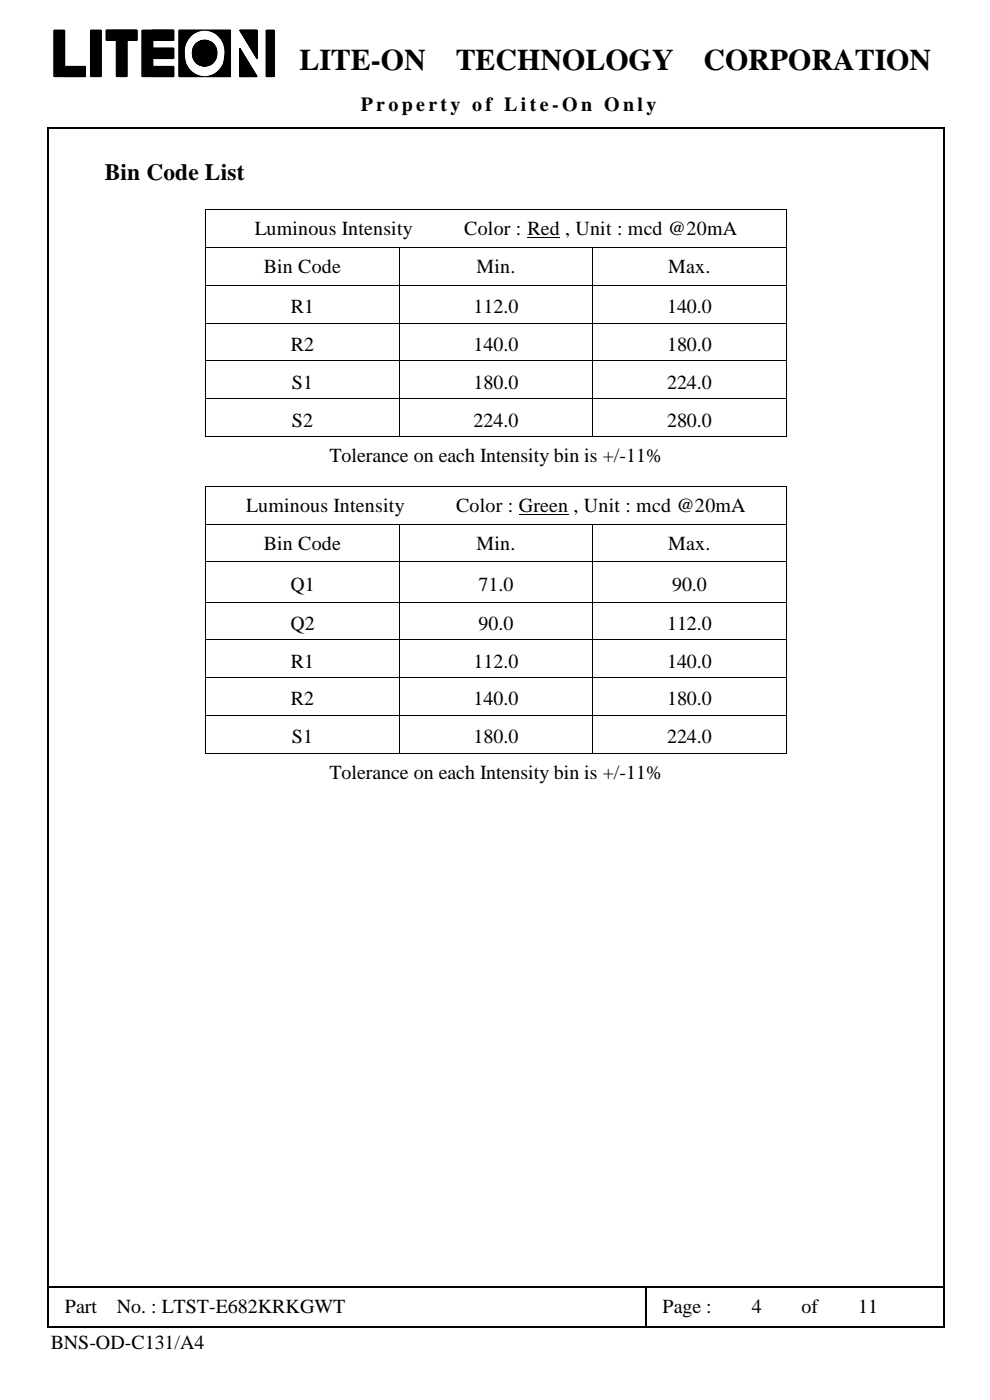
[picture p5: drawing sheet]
<svg xmlns="http://www.w3.org/2000/svg" width="210mm" height="297mm" viewBox="0 0 210 297" stroke-linecap="round" stroke-linejoin="round" font-family="sans-serif">
<path d="M10.9 6h48v11.2h-48z" fill-rule="evenodd" fill="#fff" stroke="#fff" stroke-width=".21"/>
<g fill="none" stroke="#000" stroke-width=".21">
<path d="M11.6 6.4v9.9M11.7 6.4v9.9M11.8 6.4v9.9M11.9 6.4v9.9M12 6.4v9.9M12.1 6.4v9.9M12.2 6.4v9.9M12.3 6.4v9.9M12.4 6.4v9.9M12.5 6.4v9.9M12.6 6.4v9.9M12.7 6.4v9.9"/>
<path d="M12.8 6.4v9.9M12.9 6.4v9.9M13 6.4v9.9M13.1 6.4v9.9M13.2 6.4v9.9M13.3 6.4v9.9M13.4 6.4v9.9M13.5 6.4v9.9M13.6 6.4v9.9M13.6 14.1h4.5v2.2h-6.6v-9.9h2.2v9.9M13.6 14.1h4.5M13.6 14.2h4.5"/>
<path d="M13.6 14.3h4.5M13.6 14.4h4.5M13.6 14.5h4.5M13.6 14.6h4.5M13.6 14.7h4.5M13.6 14.8h4.5M13.6 14.9h4.5M13.6 15h4.5M13.6 15.1h4.5M13.6 15.2h4.5M13.6 15.3h4.5M13.6 15.4h4.5"/>
<path d="M13.6 15.5h4.5M13.6 15.6h4.5M13.6 15.7h4.5M13.6 15.8h4.5M13.6 15.9h4.5M13.6 16h4.5M13.6 16.1h4.5M13.6 16.2h4.5M19.2 6.4h2.2v9.9h-2.2zM19.3 6.4v9.9M19.4 6.4v9.9M19.5 6.4v9.9"/>
<path d="M19.6 6.4v9.9M19.7 6.4v9.9M19.8 6.4v9.9M19.9 6.4v9.9M20 6.4v9.9M20.1 6.4v9.9M20.2 6.4v9.9M20.3 6.4v9.9M20.4 6.4v9.9M20.5 6.4v9.9M20.6 6.4v9.9M20.7 6.4v9.9"/>
<path d="M20.8 6.4v9.9M20.9 6.4v9.9M21 6.4v9.9M21.1 6.4v9.9M21.2 6.4v9.9M21.3 6.4v9.9M21.4 6.4v9.9M22.5 6.4h6.6v2.2h-6.6zM22.5 6.4h6.6M22.5 6.5h6.6M22.5 6.6h6.6M22.5 6.7h6.6"/>
<path d="M22.5 6.8h6.6M22.5 6.9h6.6M22.5 7h6.6M22.5 7.1h6.6M22.5 7.2h6.6M22.5 7.3h6.6M22.5 7.4h6.6M22.5 7.5h6.6M22.5 7.6h6.6M22.5 7.7h6.6M22.5 7.8h6.6M22.5 7.9h6.6"/>
<path d="M22.5 8h6.6M22.5 8.1h6.6M22.5 8.2h6.6M22.5 8.3h6.6M22.5 8.4h6.6M22.5 8.5h6.6M24.7 8.4v7.9h2.2v-7.9M24.8 8.4v7.9M24.9 8.4v7.9M25 8.4v7.9M25.1 8.4v7.9M25.2 8.4v7.9"/>
<path d="M25.3 8.4v7.9M25.4 8.4v7.9M25.5 8.4v7.9M25.6 8.4v7.9M25.7 8.4v7.9M25.8 8.4v7.9M25.9 8.4v7.9M26 8.4v7.9M26.1 8.4v7.9M26.2 8.4v7.9M26.3 8.4v7.9M26.4 8.4v7.9"/>
<path d="M26.5 8.4v7.9M26.6 8.4v7.9M26.7 8.4v7.9M26.8 8.4v7.9M30.2 6.4v9.9M30.3 6.4v9.9M30.4 6.4v9.9M30.5 6.4v9.9M30.6 6.4v9.9M30.7 6.4v9.9M30.8 6.4v9.9M30.9 6.4v9.9"/>
<path d="M31 6.4v9.9M31.1 6.4v9.9M31.2 6.4v9.9M31.3 6.4v9.9M31.4 6.4v9.9M31.5 6.4v9.9M31.6 6.4v9.9M31.7 6.4v9.9M31.8 6.4v9.9M31.9 6.4v9.9M32 6.4v9.9M32.1 6.4v9.9"/>
<path d="M32.2 6.4v9.9M32.2 8.6h4.7v-2.2h-6.7v9.9h6.7v-2.2h-4.7M32.2 14.1h4.7M32.2 14.2h4.7M32.2 14.3h4.7M32.2 14.4h4.7M32.2 14.5h4.7M32.2 14.6h4.7M32.2 14.7h4.7M32.2 14.8h4.7M32.2 14.9h4.7M32.2 15h4.7"/>
<path d="M32.2 15.1h4.7M32.2 15.2h4.7M32.2 15.3h4.7M32.2 15.4h4.7M32.2 15.5h4.7M32.2 15.6h4.7M32.2 15.7h4.7M32.2 15.8h4.7M32.2 15.9h4.7M32.2 16h4.7M32.2 16.1h4.7M32.2 16.2h4.7"/>
<path d="M32.2 6.4h4.7M32.2 6.5h4.7M32.2 6.6h4.7M32.2 6.7h4.7M32.2 6.8h4.7M32.2 6.9h4.7M32.2 7h4.7M32.2 7.1h4.7M32.2 7.2h4.7M32.2 7.3h4.7M32.2 7.4h4.7M32.2 7.5h4.7"/>
<path d="M32.2 7.6h4.7M32.2 7.7h4.7M32.2 7.8h4.7M32.2 7.9h4.7M32.2 8h4.7M32.2 8.1h4.7M32.2 8.2h4.7M32.2 8.3h4.7M32.2 8.4h4.7M32.2 8.5h4.7M32.2 10.2h4.7v2.2h-4.7M32.2 10.3h4.7"/>
<path d="M32.2 10.4h4.7M32.2 10.5h4.7M32.2 10.6h4.7M32.2 10.7h4.7M32.2 10.8h4.7M32.2 10.9h4.7M32.2 11h4.7M32.2 11.1h4.7M32.2 11.2h4.7M32.2 11.3h4.7M32.2 11.4h4.7M32.2 11.5h4.7"/>
<path d="M32.2 11.6h4.7M32.2 11.7h4.7M32.2 11.8h4.7M32.2 11.9h4.7M32.2 12h4.7M32.2 12.1h4.7M32.2 12.2h4.7M32.2 12.3h4.7M32.2 12.4h4.7M32.3 6.4v9.9M32.4 6.4v9.9M38 6.4h10.9v9.9h-10.9z"/>
<path d="M38 14.1h1.7M38 14.2h1.8M38 14.3h1.9l-1.9 .1M38 14.4h1.9M38 14.5h2M38 14.6h2M38 14.6l2.1 .1M38 14.7h2.1M38 14.7h2.2M38 14.8h2.2M38 14.8l2.3 .1M38 14.9h2.3"/>
<path d="M38 15h2.4M38 15l2.5 .1M38 15.1h2.5M38 15.1l2.6 .1M38 15.2h2.7M38 15.3h2.7M38 15.3h2.8M38 15.4h2.9M38 15.5h3M38 15.5l3.1 .1M38 15.6h3.2M38 15.6l3.3 .1"/>
<path d="M38 15.7h3.4M38 15.8h3.4M38 15.8h3.5M38 15.8l3.6 .1M38 15.9h3.7M38 15.9l3.8 .1M38 16h4M38 16.1h4.1M38 16.1h4.3M38 16.2h4.6M38 16.2h4.8M38 6.5h4.6"/>
<path d="M38 6.6h4.2M38 6.6h4.1M38 6.8h3.7M38 6.9h3.3M38 7.1h3.1M38 7.3h2.8M38 7.4h2.7M38 7.5h2.6M38 7.6h2.4M38 7.8h2.3M38 7.9h2.1M38 8.1h2"/>
<path d="M38 8.2h2M38 8.2h1.9M38 8.3h1.9M38 8.4h1.8M38 8.5h1.8M38 8.6h1.7M38 10.2h1.1h-1.1M38 10.3h1.1M38 10.4h1.1M38 10.5h1.1h-1.1M38 10.5h1.1M38 10.6h1.1"/>
<path d="M38 10.7h1.1h-1.1M38 10.8l1.1 .1-1.1-.1M38 10.9h1.1M38 11h1.1M38 11.1l1.1 .1h-1.1M38 11.2h1.1M38 11.3h1.1M38 11.4h1.1M38 11.5h1.1h-1.1M38 11.6h1.1M38 11.6h1.1l-1.1 .1M38 11.8h1.1"/>
<path d="M38 11.9h1.1M38 12l1.1 .1-1.1-.1M38 12.1h1.1M38 12.1l1.1 .1h-1.1M38 12.2h1.1M38 12.3h1.1M38 12.4h1.2M38 12.5h1.2M38 12.5l1.2 .1-1.2-.1M38 12.6l1.2 .1M38 12.7h1.2h-1.2M38 12.8h1.2"/>
<path d="M38 12.8h1.3M38 12.9h1.3M38 13h1.3M38 13h1.3h-1.3M38 13.1h1.3M38 13.2h1.3M38 13.6h1.5M38 13.4h1.4M38 13.8l1.6 .1M38 13.9h1.6M38 14h1.6M38 14h1.7"/>
<path d="M38 13.7l1.5 .1M38 13.7h1.5M38 13.5h1.4M38 10.1h1.1M38 10h1.2M38 9.9h1.2M38 9.8h1.2M38 9.7h1.2l-1.2 .1M38 9.6h1.3M38 9.5h1.3h-1.3M38 9.4h1.3M38 8.7h1.7"/>
<path d="M38 8.7h1.6M38 8.8h1.6M38 9.1h1.4M38 13.3h1.4M38 13.6h1.4M38 9.3h1.4M38 9.2h1.4M38 9h1.5M39.1 11v.8M39.1 11l-1.1 .1M39.1 11.3v.1M39.1 10.4v.6"/>
<path d="M39.1 11.8l.1 .9M39.1 11.8l-1.1 .1M39.1 10.4h.1M39.1 10.3l-1.1 .1M39.1 10.1h.1M39.1 12.3h.1M39.2 10h-1.2M39.2 12.7l.2 .8M39.2 9.9h-1.2M39.2 9.8h.1M39.3 9.6v.1M39.3 12.9h.1"/>
<path d="M39.3 13.1v.1M39.3 9.4h.1M39.3 13.2h.1M39.4 9.3h-1.4M39.4 13.3v.1M39.4 13.5l.4 .7M39.4 9.2l-.3 1.2M39.4 13.4h.1M39.5 8.9h-1.5M39.6 8.8l-1.6 .1M39.6 8.7l-1.6 .1M39.7 8.6h.1"/>
<path d="M39.7 14.1h.1M39.8 8.5h-1.8M39.8 14.2h.1M39.8 14.2l.5 .7M39.8 8.4l-.4 .8M39.8 8.4h-1.8M39.9 8.2l-1.9 .1M40.1 8.1h-2.1M40.1 8h-2.1M40.2 7.9h-2.2M40.2 7.8l-2.2 .1M40.3 14.9l.5 .4"/>
<path d="M40.4 7.7l-2.4 .1M40.4 7.7h-2.4M40.5 7.6h-2.5M40.6 7.5h-2.6M40.7 7.4h-2.7M40.8 15.3l.4 .4M40.8 7.3a4.1 4.1 0 0 1 5.3 0M40.8 7.3l-1 1.1M40.8 10.8l2.4 .1M40.8 10.9h2.4M40.8 11l2.6 .1M40.8 11.1h5.2"/>
<path d="M40.8 11.2h5.2M40.8 11.3h5.2M40.8 11.4h5.2M40.8 11.5h2.4l-2.1 .9M40.8 11.7h.1M40.9 7.3h-2.9M40.9 10.7h2.1M40.9 10.7l2.2 .1M40.9 10.8h2.2M40.9 11.7l2.2 .1M40.9 10.5h1.9M40.9 10.5l2 .1"/>
<path d="M40.9 10.6l-.1 .5h5.2M40.9 12l-.1-.5h5.2l-.1 .5M40.9 12.1l1.9-.1 .1 2M40.9 12v.2l1.8-.1M40.9 12l.1 .5M40.9 10.5h.1M40.9 10.6l2.2 .4M40.9 10.6l2.5 .5M40.9 10.4h1.8M40.9 10.4l1.9 .1M40.9 10.4h.1M40.9 7.2h-2.9"/>
<path d="M40.9 10.3h1.7M40.9 10.3l1.8 .1M40.9 12.2h.1M40.9 12.2l.1 .1M41 10.2h1.6M41 12.3h.1M41 12.4h1.4M41 12.5h1.4M41 12.5l.3 .4M41 10.1l2.4 1M41 10.1h.1M41 10.1l-.1 .5"/>
<path d="M41 7.2h-3M41 12.5l1.3 .1M41 12.5h1.3M41 10h1.3l.1-1.3v1.4h-1.4M41 10v.1M41.1 10h-.1M41.1 12.6v.1M41.1 12.7h1.1M41.1 9.9h1.1l.1-1.1v1.2l-1.2-.1M41.1 12.7h.1M41.1 10.1l2 .9M41.2 12.7v.1"/>
<path d="M41.2 9.8h.9M41.2 9.8h.1M41.2 7l-3.2 .1M41.2 12.8h.8M41.2 15.7l.6 .2a3.7 3.7 0 0 0 2.7 .2M41.3 12.9h.6M41.3 12.9l.3 .4M41.3 9.6l.7 .1M41.3 9.6v.1M41.3 9.6l2.1 1.5M41.3 9.6l-.3 .5M41.3 7h-3.3"/>
<path d="M41.3 13h.6M41.3 9.6h.6v-.6v.6M41.3 13h.1M41.3 13h.5M41.3 9.7h.1M41.4 12.8h-.1M41.4 13.1l.2 .1M41.4 9.7l.1 .1M41.4 9.5h-.1M41.4 13.1h.4M41.4 9.4v.1M41.5 9.4h.1"/>
<path d="M41.5 6.9h-3.5M41.5 12.7l-.2 .2M41.5 9.8h.1M41.5 9.3h.1M41.5 9.8l1.7 1.2h-2.4M41.5 12.7h.1M41.6 13.3l.4 .3M41.6 9.3l1.8 1.8M41.6 9.3l-.3 .3M41.6 6.8l-3.6 .1M41.6 12.7h.1M41.6 13.3v.1"/>
<path d="M41.6 9.3l.3 .3h-.6v-.1M41.6 13.2v.2M41.7 13.2h-.1M41.7 9.2v.2h-.2M41.7 13.4h.1M41.7 9.2l-.1 .1M41.7 12.6l-.2 .1M41.7 12.6h.1M41.7 13.1l-.2 .1M41.7 13.2v.2M41.7 13.1v.1M41.7 9.2h.1"/>
<path d="M41.8 13.1v.4M41.8 10h.1M41.8 13.1h.1M41.8 12.5v.1M41.8 9.1v.4h-.4M41.8 6.7h-3.8M41.8 13.1v.4l-.1-.1M41.8 13v.1M41.8 9.1v.4h-.5M41.8 12.5l-.1 .1M41.9 13v.6M41.9 12.5h-.1"/>
<path d="M41.9 10.1h.1M42 12.9l-.1 .1M42 12.9v.7M42 9v.7M42 9h-.1M42 6.7h-4M42 12.9h-.7M42 8.9v.8M42 13.6l.4 .3M42 8.9v.1M42 9.7l.5 .5M42 8.9l1.4 2.2"/>
<path d="M42 8.9l-.4 .4M42 12.9h.1M42 12.8l-.4 .4M42 9.7l-.8 .1h.9v-1l.1 1.1M42 8.9l.1 .9M42 13.5v.1M42 9l.8 1.2M42 8.9h.1M42.1 12.8v.9l.1 .1M42.1 12.8h-.1M42.1 13.5h-.1M42.1 12.8h-.9"/>
<path d="M42.1 12.8v.9M42.1 12.8h.1M42.1 13.4v.1M42.1 12.7h-.9M42.2 12.7h-.1M42.2 12.7v1M42.2 13.3l-.1 .1M42.2 9.9h-1.1M42.2 12.7h.1M42.2 12.7l.1 1.1M42.3 12.6h.1M42.3 12.6v1.2"/>
<path d="M42.3 12.5v.1M42.3 12.5l.1 1.4M42.3 13.1h.1M42.4 12.5h.1M42.4 12.5v1.4M42.4 6.5h-4.4M42.4 13l-.2 .3M42.4 8.7v1.4l-1.4 .1M42.4 13.9l.5 .1M42.4 8.7v.1M42.4 8.7l1 2.4M42.4 8.7l-.4 .2"/>
<path d="M42.4 10.4h.1M42.4 12.4v.1M42.4 12.4v1.5M42.4 13.8l.9-2.1 .1 2.4M42.4 12.9v.1M42.5 13.9h.1M42.5 8.8l.8 2M42.5 12.4h-1.5M42.5 10.2h-1.5l-.1 .1M42.5 12.4h.1M42.5 8.7v1.5M42.5 12.4v1.5"/>
<path d="M42.5 12.8v.1M42.5 10.2h.1M42.5 8.7h.1M42.5 8.7l.1 1.5M42.5 12.8l-.1 .1M42.6 12.3h-1.6M42.6 12.3v1.6M42.6 12.3l-.1 .1M42.6 12.8h-.1M42.6 13.9h.1M42.6 10.2l.6 .7M42.6 8.7v1.6"/>
<path d="M42.6 8.7h.1M42.6 10.3h.1M42.6 12.7h.1M42.6 9.9h.1M42.6 12.2l-.5 .5M42.6 12.2v1.7M42.7 12.2h-1.8M42.7 8.6v1.8M42.7 8.6l-.1 1.7M42.7 10.6h.1M42.7 10h.1M42.7 11.9v.1"/>
<path d="M42.7 12.2h.1M42.7 12.2v1.7M42.7 8.6h.1M42.7 10.1h.1M42.7 12.1v1.9l-.1-.1v-1.7h-1.7M42.7 12.1h.1M42.8 8.6l-.1 1.8M42.8 12.1h-1.9M42.8 8.6v1.9M42.8 12.1h.1M42.8 8.6l.1 1.9M42.8 12.1v1.9"/>
<path d="M42.8 14h.1M42.8 10.7h.1M42.8 10.2h.1M42.9 10.2l.3 .5M42.9 12h-2M42.9 14l.5 .1M42.9 8.5l.5 2.6M42.9 8.5l-.5 .2M42.9 8.5h.2M42.9 11.9v.1M42.9 8.5v2.1M42.9 12v2"/>
<path d="M42.9 8.7l.1 .4M42.9 10.6h-2l-.1 1M42.9 8.5l.1 2.2M42.9 10.4h.1M43 11.5l-2 .4M43 6.4h-5M43 11.9h-2.1M43 11.7l-1.1 .8M43 8.5v2.2M43 13.5l-.1 .5M43 10.8h.1M43 11.8v.1"/>
<path d="M43 11.7h.1M43 11.9v2.1M43 9.2l.1 .4M43.1 11.8l-.5 .5M43.1 8.5v2.3M43.1 10.5v.1M43.1 11.8v2.2M43.1 8.5v2.3h-2.2M43.1 11.6l-.1 .1M43.1 11.8h.1M43.1 13l-.1 .3M43.1 10.6v.1"/>
<path d="M43.1 11.7h-2.2M43.1 11.7v2.3h-.1l-.1-2.1h-2v-.1h2.2M43.1 11.7h.1M43.1 11.7l.2-.1v2.5M43.1 9.8l.3 1M43.2 8.5v2.4M43.2 10.7h.1M43.2 8.5h-.1M43.2 11.7v2.4h.4v-2.4M43.2 8.5h.2v2.6M43.2 11.6h-2.4M43.2 11.6l-2.4 .1"/>
<path d="M43.2 11.6v.1M43.2 10.7v.1M43.2 10.8h.1M43.2 11.5h-.1M43.2 11.6v2.5M43.2 10.8l.1 .1M43.3 11.7l-.7 1.1M43.3 8.5v2.5M43.3 11h.1M43.3 11.9l-.2 .9M43.3 8.5v2.4M43.4 11.7v-.1v2.5"/>
<path d="M43.4 8.5v5.6M43.4 11.5l-2.4 1M43.4 11.5l-2.5 .5M43.4 11.5l-2.1 1.4M43.4 11.5l-1.8 1.8M43.4 11.5l-1.4 2.1M43.4 11.5l-1 2.4M43.4 11.5l-.5 2.5M43.4 11.5l.5 2.5M43.4 11.5v.1M43.4 11.5l1 2.4M43.4 11.5l1.4 2.1"/>
<path d="M43.4 11.5l1.8 1.8M43.4 11.5l2.2 1.4M43.4 11.5l2.4 1M43.4 11.5l2.5 .5M43.4 11.5h.1M43.4 8.5h.1M43.4 8.5h.5M43.4 8.5h-.5M43.5 11.8l.4 2.2M43.5 10.8l-.1 .1M43.5 11.7v2.4M43.5 10.8v-2.3h.1v2.4"/>
<path d="M43.5 11.7l.8 2.1M43.5 11.6l.7 1M43.5 8.5l.1 2.3M43.5 11.6v2.5M43.5 11.7h.1M43.6 10.9h2.4M43.6 11.6h2.4M43.6 11.6l.1 .2h2.2v.2M43.6 11.6v2.5M43.6 10.8h.1M43.6 8.5v2.4h2.4M43.6 10.7v.1"/>
<path d="M43.6 8.5h.1M43.7 11h2.3M43.7 11.7h2.2M43.7 10.7h-.1M43.7 11.9h.1M43.7 11.6l.5 .4M43.7 11.6l2 .8M43.7 11h-.2h2.5M43.7 11.7v2.3M43.7 11.5l2.2 .5M43.7 11.9v.1M43.7 10.7h2.2"/>
<path d="M43.7 10.7l2.2 .1M43.7 11.8h2.2M43.7 10.6v.1M43.7 11.8v2.2M43.7 11.8h.1M43.8 10.5l-.1 .1M43.8 8.5l-.1 2.2M43.8 12v.1M43.8 10.7h2.1M43.8 11.9h2.1M43.8 10.7h.1M43.8 11.9v2.1"/>
<path d="M43.8 11.9h.1M43.8 6.4h5.1M43.8 8.5v2.2M43.9 10.6v-2.1h-.2v2.3h2.3v.2M43.9 10.6h2M43.9 11.9h2M43.9 10.4l-.1 .1M43.9 11.9v2.1h-.2M43.9 11.9v.1M43.9 10.6l-.1 .1M43.9 10.4h.1M43.9 12.2h.1"/>
<path d="M43.9 8.7l-.4 2M43.9 8.5v2.1h2M43.9 12h2M43.9 10.7l-.3 .2M43.9 14l-.5 .1M43.9 12v2M43.9 8.5l-.5 2.6M43.9 8.5l.5 .2M43.9 10.7h.1M43.9 14h.1M44 8.6v1.9h1.9v.3M44 12h1.9"/>
<path d="M44 10.2l-.1 .2M44 12v2M44 12v.1M44 8.6h.1M44 12.4h.1M44 10.2h.1M44 16.2h4.9M44 12.1h1.9M44 14h.1M44 12.1v1.9M44 12.1h.1M44 8.6v1.9h1.9v-.1h-1.8"/>
<path d="M44 12.4l.1 .1M44.1 12.1h1.8M44.1 12.1l-.1 1.9M44.1 12.1v1.9M44.1 11.9h.1M44.1 8.6v1.8h1.8M44.1 10.6h.1M44.1 10.1h.1M44.1 8.6v1.8M44.1 13.9v.1M44.1 8.6l.1 .1M44.2 10.6l-.3 .1"/>
<path d="M44.2 13.9h.1M44.2 12.6h.1M44.2 12h.1M44.2 10h-.1M44.2 10.5v.1M44.2 8.7v1.6M44.2 12.6l.1 .2M44.2 12l.1 .1M44.2 16.2h4.7M44.2 9.9h.1M44.2 6.5h4.7M44.2 8.7h.1"/>
<path d="M44.3 10.5h-.1M44.3 12.8h.1M44.3 8.7v1.5l.2-.2h1.2M44.3 12.8l.1 .1M44.3 8.7v1.5h1.5M44.3 12.1h.1M44.3 9.7v.1M44.3 10.4v.1M44.3 12.1l.3 .2M44.3 10.1h1.5M44.4 6.5h4.5M44.4 8.8l-.9 2"/>
<path d="M44.4 13.8v.1M44.4 12.9v.1M44.4 9.6l-.1 .1M44.4 13.9l-.5 .1M44.4 8.7v1.4M44.4 13l.1 .1M44.4 12.1v.1M44.4 10.1h1.4M44.4 8.7l.4 .2M44.4 8.7l-1 2.4M44.4 12.5h1.4M44.4 12.5v1.4"/>
<path d="M44.4 10.4h.1M44.4 9.6h.1M44.5 13.8l-.1 .1M44.5 12.5v.1M44.5 16.1h4.4M44.5 13.1h.1M44.5 12.2h.1M44.5 8.8v1.2h1.2l-1.1-.1v-1.1M44.5 13.1l.1 .2M44.5 10.3v.1M44.5 12.6h1.2M44.5 8.8l-.1 1.3"/>
<path d="M44.5 12.6l.1 1.2M44.6 8.8l-.1 1.1 .3-.2M44.6 12.6v.1M44.6 9.9h1.1M44.6 8.8h.1M44.6 12.7h1.1M44.6 12.7v1.1M44.6 10.3h.1M44.6 9.3h.1M44.6 6.6h4.3M44.6 12.7h.1M44.6 12.7h1"/>
<path d="M44.6 12.7v1M44.6 13.3l.1 .1M44.6 13.7h.1M44.6 12.3h.1M44.6 10.2l-.3 .2M44.6 9.2v.1M44.7 10.2h-.1M44.7 13.4l.1 .1M44.7 12.7v.1M44.7 8.8l-.1 1h1M44.7 12.3l.9 .6M44.7 8.8v.1"/>
<path d="M44.7 16.1h4.2M44.7 12.8h.9h-.8M44.7 12.8v.9l.1-.9M44.7 6.6h4.2M44.7 12.8h.1M44.7 8.9v.9h.9M44.7 8.9l.1 .8M44.8 13.5h.1M44.8 9.7l.8 .1M44.8 16h4.1M44.8 12.8v.1M44.8 6.7h4.1"/>
<path d="M44.8 12.9h.8M44.8 9.7v-.7l-.8 1.2M44.8 12.9v.7M44.8 13.6l-.4 .3M44.8 8.9v.8M44.8 8.9l.4 .4M44.8 8.9l-1.4 2.2M44.9 13.6h.1M44.9 10.1h.1M44.9 9v.6M44.9 9.6h.6M45 13.5v-.5h.5h-.6v.6"/>
<path d="M45 13.5l-.1 .1M45 16h3.9M45 6.7h3.9M45 9.1v.4M45 9.5h.4M45 13.5h.1M45 9.1h.1M45.1 10l-.4 .2M45.1 13.1l.2 .1M45.1 9.9v.1M45.1 9.4h.2M45.1 15.9h3.8"/>
<path d="M45.1 9.2l-.2 .4h.6M45.1 13.2v.2M45.1 6.8h3.8M45.1 9.2v-.1v.3M45.1 12.6l.1 .1M45.2 13.2l-.1 .2M45.2 9.2l.2 .2M45.2 9.9h-.1M45.2 15.9h3.7M45.2 6.8h3.7M45.2 13.3l-.4 .3M45.2 9.3l-1.8 1.8"/>
<path d="M45.2 9.3l.4 .3M45.3 13.2l-.2-.1-.1 .4M45.3 15.8h3.6M45.3 6.9h3.6M45.3 9.8h.1M45.4 13.1h-.4v.4M45.4 9.5h.1M45.4 15.8h3.5M45.4 15.7h3.5M45.4 6.9h3.5M45.5 7h3.4M45.5 9.7l-.4 .2"/>
<path d="M45.5 12.9h-.7v.7M45.5 12.9v.1M45.6 15.7h3.3M45.6 12.9l-.4 .4M45.6 9.6l.2 .5M45.6 9.6l-2.2 1.5M45.6 9.6l-.8 .1M45.6 7h3.3M45.6 9.8h.1M45.6 12.7h.1M45.6 9.8l.1 .1M45.7 15.6h3.2"/>
<path d="M45.7 7.1h3.2M45.7 12.6l-1.2-.1v1.3M45.7 12.4l.1 .1M45.7 12.6h.1M45.7 10.1l-2 .8M45.7 10h.1M45.8 7.2h3.1M45.8 12.5h-.1M45.8 10.6l-2 .4M45.8 15.5h3.1M45.8 12.5h-1.4M45.8 12.5l-.2 .4"/>
<path d="M45.8 10.1l-2.4 1M45.8 10.1l.1 .5M45.8 10.2h.1M45.8 10.2h-1.6l-.3 .4M45.8 10.3h-1.6M45.8 12.3h-1.6l.1 1.6M45.8 12.3v.1h-1.5l.1 1.5M45.9 7.2h3M45.9 12.2h-1.8l.1 1.7M45.9 12.2h-1.7v1.7h.1v-1.5h1.5M45.9 15.4h3M45.9 12.1h.1"/>
<path d="M45.9 12.2h.1M45.9 7.3h3M45.9 12l-.1 .5M45.9 10.6l.1 .5M45.9 10.6l-2.5 .5M46 11.5h-2.4M46 11.6h-2.4M46 11v.1M46 11.1v.5h-2.4M46 15.3h2.9M46 7.3h2.9M46.1 15.3l-1.6 .8"/>
<path d="M46.1 7.3l.4 .5M46.1 7.4h2.8M46.1 15.3h2.8M46.1 15.2h2.8M46.2 7.5h2.7M46.2 15.2h2.7M46.3 15.1h2.6M46.3 7.6h2.6M46.4 15h2.5M46.4 7.6h2.5M46.4 7.7h2.5M46.5 7.8l.5 .6"/>
<path d="M46.5 15h2.4M46.5 7.7h2.4M46.5 14.9h2.4M46.5 7.8h2.4M46.6 14.8h2.3M46.6 7.9h2.3M46.6 14.7h2.3M46.7 14.7h2.2M46.7 7.9h2.2M46.7 8h2.2M46.7 8.1h2.2M46.8 14.6h2.1"/>
<path d="M46.8 14.5h2.1M46.8 8.1h2.1M46.8 8.2h2.1M46.9 8.2h2M46.9 14.4h2M46.9 8.3h2M47 14.3h1.9M47 8.4h1.9M47 14.2l-.9 1.1M47 8.4l.4 .8M47 14.2h1.9M47 8.5h1.9"/>
<path d="M47.1 14.2h1.8M47.1 8.5h1.8M47.1 14.1h1.8M47.1 8.6h1.8M47.2 14h1.7M47.2 13.9h1.7M47.2 8.7h1.7M47.2 13.9h.1M47.2 13.8h1.7M47.2 8.8h1.7M47.2 13.8v.1M47.3 13.8h1.6"/>
<path d="M47.3 8.8h1.6M47.3 8.8v.1M47.3 13.7h1.6M47.3 8.9h1.6M47.3 8.9h.1M47.3 13.6h1.6M47.3 9l1.6 .1M47.4 13.5h1.5M47.4 9.2h1.5M47.4 9.1h1.5M47.4 9.2l1.5 .1M47.4 13.5l-.4 .7"/>
<path d="M47.4 9.2l.2 .6M47.5 9.4h1.4M47.5 13h1.4M47.5 13.1h1.4M47.5 9.5h1.4M47.5 13v.1M47.5 12.9h1.4M47.6 12.8h1.3M47.6 12.8h.1M47.6 12.7l-.2 .8M47.6 9.8l.1 .6M47.6 12.7h1.3"/>
<path d="M47.6 9.8h1.3M47.6 12.6h1.3M47.6 9.8l1.3 .1M47.6 9.9h1.3M47.6 12.4h1.3M47.6 12.5h1.3M47.6 10h1.3M47.7 12.1h1.2M47.7 12.2h1.2M47.7 10.1h1.2M47.7 11.8l-.1 .9M47.7 10.4l.1 .6"/>
<path d="M47.7 10.3h1.2M47.7 10.4h1.2M47.7 11.8h1.2M47.7 11.9h1.2M47.7 11.8l1.2 .1M47.7 10.5h1.2M47.7 10.7h1.2M47.7 11.3h1.2M47.7 11.4h1.2M47.7 11.5h1.2M47.7 11.6h1.2M47.7 11.3v.1"/>
<path d="M47.8 11l-.1 .8M47.8 10.8h1.1M47.8 11h1.1M47.8 11.1h1.1M47.8 11.2h1.1M47.8 11.3h1.1M48.9 14.2h-1.9M48.9 10.2h-1.2h1.2M48.9 10.3l-1.2 .1M48.9 10.5l-1.2 .1 1.2-.1M48.9 10.6h-1.2l1.2 .1M48.9 10.8h-1.1v.1h1.1"/>
<path d="M48.9 11.1h-1.1v.1h1.1M48.9 11.5h-1.2v.1h1.2M48.9 11.6h-1.2l1.2 .1M48.9 12l-1.2 .1 1.2-.1M48.9 12.1h-1.2v.1h1.2M48.9 12.3l-1.3 .1h1.3M48.9 12.5l-1.3 .1 1.3-.1M48.9 13h-1.4h1.4M48.9 13.1h-1.4l1.4 .1M48.9 13.4h-1.5h1.5M48.9 10h-1.3l1.3 .1M48.9 9.6l-1.3 .1h1.3"/>
<path d="M48.9 9.5l-1.4 .1h1.4M48.9 9.3h-1.4l1.4 .1M48.9 8.7h-1.7h1.7M48.9 13.3h-1.4M48.9 9h-1.6h1.6M50.9 10.3l3.6 6h-3.6zM50.9 6.4h3.6v6zM50.9 6.4v.1M50.9 6.4l.1 .2M50.9 10.4v5.9M51 10.5l-.1-.2v6M51 6.4l.1 .3"/>
<path d="M51 10.5v5.8M51.1 6.4v.4M51.1 6.4l.1 .5M51.1 10.7v5.6M51.1 10.7v-.1v5.7M51.2 10.8h.1M51.2 6.4v.6M51.2 10.8v5.5M51.2 6.4l.1 .7M51.3 10.9l-.1 5.4M51.3 6.4v.8M51.3 11v5.3"/>
<path d="M51.3 6.4l.1 .9v-.9M51.4 11.1l-.1 5.2M51.4 16.3v-5.2v5.2M51.4 6.4v.9M51.4 11.2l.1 .1M51.5 6.4v1M51.5 11.3v5M51.5 7.4h.1M51.5 6.4v1.1M51.6 11.4v4.9M51.6 6.4v1.2M51.6 11.5v4.8"/>
<path d="M51.6 6.4l.1 1.3M51.6 7.7h.1M51.7 11.6h.1M51.7 6.4v1.4M51.7 11.6v4.7M51.7 11.7v4.6M51.8 11.8v4.5M51.8 6.4v1.5M51.8 11.9l.1 4.4M51.9 6.4v1.6M51.9 12h.1M51.9 6.4v1.8"/>
<path d="M51.9 12v4.3M51.9 12.1l.1 4.2M52 6.4v1.8l-.1-.1M52 12.2v4.1M52 6.4v1.9M52 8.3h.1M52 12.2l.1 .1M52.1 6.4v2M52.1 12.3v4M52.1 6.4l.1 2.1-.1-.1M52.2 12.4v3.9M52.2 6.4v2.2"/>
<path d="M52.2 6.4l.1 2.3M52.2 12.5v3.8M52.3 6.4l.1 2.5M52.3 12.7v3.6M52.3 6.4l.1 2.4M52.4 12.7l-.1 3.6M52.4 6.4v2.6M52.4 12.8v3.5M52.4 6.4l.1 2.7M52.5 12.9l-.1 3.4M52.5 6.4v2.8M52.5 13v3.3"/>
<path d="M52.5 6.4l.1 2.8M52.6 13.1l-.1 3.2M52.6 6.4l.1 2.9M52.6 13.1v3.2M52.6 13.1v.1M52.7 6.4v3M52.7 6.4v3.1M52.7 13.3v3M52.7 13.4v-.2v3.1M52.7 9.5h.1M52.8 6.4v3.2M52.8 13.5v2.8"/>
<path d="M52.8 6.4l.1 3.4v-3.4M52.8 13.6v2.7M52.9 16.3v-2.7l.1 2.7M52.9 6.4v3.3M52.9 13.6v2.7M53 6.4v3.4M53 13.8v2.5M53 6.4v3.5M53 13.9l.1 2.4M53.1 6.4v3.6M53.1 13.9v2.4M53.1 6.4v3.7"/>
<path d="M53.1 10.1h.1M53.1 14.1l.1 2.2M53.2 6.4v3.8M53.2 14.1v2.2M53.2 6.4v3.9M53.3 14.2v2.1M53.3 6.4v4M53.3 14.3v2M53.3 6.4v4.1M53.4 14.4v1.9M53.4 6.4v4.1M53.4 14.5l.1 1.8"/>
<path d="M53.5 6.4v4.2M53.5 14.6l.1 1.7M53.5 6.4v4.3M53.5 14.6v1.7M53.6 6.4v4.4M53.6 14.8v1.5M53.6 6.4v4.6M53.6 6.4l.1 4.6M53.7 11h.1M53.7 6.4l.1 4.7M53.7 14.9v1.4M53.7 15l-.1-.2v1.5"/>
<path d="M53.8 6.4v4.8M53.8 15v1.3M53.8 15v.1M53.8 6.4v4.9M53.8 15.2v1.1M53.8 11.3h.1M53.9 6.4v5M53.9 15.3v1M53.9 6.4l.1 5.1M54 6.4v5.1M54 15.4v.9M54 11.5v.1"/>
<path d="M54 6.4l.1 5.3M54.1 15.5l-.1 .8M54.1 6.4v5.4M54.1 15.6v.7M54.1 6.4l.1 5.5M54.2 15.7l-.1 .6M54.2 6.4v5.6M54.2 15.8v.5M54.2 15.8h.1M54.2 6.4l.1 5.7M54.3 15.9l-.1 .4M54.3 6.4l.1 5.8v-5.8"/>
<path d="M54.3 16v.3M54.4 6.4v5.8M54.4 16.3v-.3v.3M54.4 16.1v.2M54.4 6.4l.1 5.9M54.4 12.3h.1M54.5 12.4h.1M56.5 6.4h1.7v9.9h-1.7zM56.5 6.4v9.9M56.6 6.4v9.9M56.7 6.4v9.9M56.8 6.4v9.9"/>
<path d="M56.9 6.4v9.9M57 6.4v9.9M57.1 6.4v9.9M57.2 6.4v9.9M57.3 6.4v9.9M57.4 6.4v9.9M57.5 6.4v9.9M57.6 6.4v9.9M57.7 6.4v9.9M57.8 6.4v9.9M57.9 6.4v9.9M58 6.4v9.9"/>
<path d="M58.1 6.4v9.9"/>
</g>
<g fill="#000">
<path d="M10.1 27.1h.3v.2h-.3z" fill-rule="evenodd"/>
<path d="M10.1 27.1h.3v.2h-.3z" fill-rule="evenodd"/>
<path d="M200.2 27.1h.2v.2h-.2z" fill-rule="evenodd"/>
<path d="M200.2 27.1h.2v.2h-.2z" fill-rule="evenodd"/>
<path d="M10.1 272.9h.3v.3h-.3z" fill-rule="evenodd"/>
<path d="M136.9 272.9h.3v.3h-.3z" fill-rule="evenodd"/>
<path d="M200.2 272.9h.2v.3h-.2z" fill-rule="evenodd"/>
<path d="M10.1 281.4h.3v.2h-.3z" fill-rule="evenodd"/>
<path d="M10.1 281.4h.3v.2h-.3z" fill-rule="evenodd"/>
<path d="M10.4 281.4h.2v.2h-.2z" fill-rule="evenodd"/>
<path d="M136.9 281.4h.3v.2h-.3z" fill-rule="evenodd"/>
<path d="M200.2 281.4h.2v.2h-.2z" fill-rule="evenodd"/>
<path d="M200.2 281.4h.2v.2h-.2z" fill-rule="evenodd"/>
</g>
<path d="M10.2 27.3v245.6M10.4 27.2h189.8M200.3 27.3v245.6M10.2 273.2v8.2M10.4 273h126.5M137.1 273.2v8.2M137.2 273h63M200.3 273.2v8.2M10.6 281.5h126.3M137.2 281.5h63" fill="none" stroke="#000" stroke-width=".25"/>
<path d="M20.7 43.2h166.1v221.6h-166.1z" fill-rule="evenodd" fill="#fff"/>
<g fill="none" stroke="#000" stroke-width=".21">
<path d="M43.7 44.6v7.9M43.7 52.6v7.9M43.7 44.5h123M43.7 52.5h40.9M84.7 52.6v7.9M84.8 52.5h40.9M111.9 50.5h6.9M125.8 52.6v7.9M125.8 52.5h40.9M166.8 44.6v7.9M166.8 52.6v7.9M43.7 60.6v7.9"/>
<path d="M43.7 68.6v7.9M43.7 76.6v7.9M43.7 60.5h40.9M43.7 68.5h40.9M43.7 76.5h40.9M84.7 60.6v7.9M84.7 68.6v7.9M84.7 76.6v7.9M84.8 60.5h40.9M84.8 68.5h40.9M84.8 76.5h40.9M125.8 60.6v7.9"/>
<path d="M125.8 68.6v7.9M125.8 76.6v7.9M125.8 60.5h40.9M125.8 68.5h40.9M125.8 76.5h40.9M166.8 60.6v7.9M166.8 68.6v7.9M166.8 76.6v7.9M43.7 84.7v7.9M43.7 84.6h40.9M43.9 92.6h40.7M84.7 84.7v7.9"/>
<path d="M84.8 84.6h40.9M84.8 92.6h40.9M125.8 84.7v7.9M125.8 84.6h40.9M125.8 92.6h40.9M166.8 84.7v7.9M43.7 103.3v7.8M43.7 111.3v7.8M43.7 119.3v8.4M43.7 111.2h40.9M43.7 119.2h40.9M43.9 103.2h122.8"/>
<path d="M84.7 111.3v7.8M84.7 119.3v8.4M84.8 111.2h40.9M84.8 119.2h40.9M110.1 109.2h10.5M125.8 111.3v7.8M125.8 119.3v8.4M125.8 111.2h40.9M125.8 119.2h40.9M166.8 103.3v7.8M166.8 111.3v7.8M166.8 119.3v8.4"/>
<path d="M43.7 127.9v7.8M43.7 135.9v7.8M43.7 127.8h40.9M43.7 135.8h40.9M84.7 127.9v7.8M84.7 135.9v7.8M84.8 127.8h40.9M84.8 135.8h40.9M125.8 127.9v7.8M125.8 135.9v7.8M125.8 127.8h40.9M125.8 135.8h40.9"/>
<path d="M166.8 127.9v7.8M166.8 135.9v7.8M43.7 143.9v7.8M43.7 151.9v7.8M43.7 143.8h40.9M43.7 151.8h40.9M43.9 159.8h40.7M84.7 143.9v7.8M84.7 151.9v7.8M84.8 143.8h40.9M84.8 151.8h40.9M84.8 159.8h40.9"/>
<path d="M125.8 143.9v7.8M125.8 151.9v7.8M125.8 143.8h40.9M125.8 151.8h40.9M125.8 159.8h40.9M166.8 143.9v7.8M166.8 151.9v7.8"/>
</g>
<g fill="#000">
<path d="M43.6 44.5h.1v.1h-.1z" fill-rule="evenodd"/>
<path d="M43.6 44.5h.1v.1h-.1z" fill-rule="evenodd"/>
<path d="M43.6 52.5h.1v.1h-.1z" fill-rule="evenodd"/>
<path d="M84.6 52.5h.2v.1h-.2z" fill-rule="evenodd"/>
<path d="M125.7 52.5h.1v.1h-.1z" fill-rule="evenodd"/>
<path d="M166.7 44.5h.2v.1h-.2z" fill-rule="evenodd"/>
<path d="M166.7 44.5h.2v.1h-.2z" fill-rule="evenodd"/>
<path d="M166.7 52.5h.2v.1h-.2z" fill-rule="evenodd"/>
<path d="M43.6 60.5h.1v.1h-.1z" fill-rule="evenodd"/>
<path d="M43.6 68.5h.1v.1h-.1z" fill-rule="evenodd"/>
<path d="M43.6 76.5h.1v.1h-.1z" fill-rule="evenodd"/>
<path d="M84.6 60.5h.2v.1h-.2z" fill-rule="evenodd"/>
<path d="M84.6 68.5h.2v.1h-.2z" fill-rule="evenodd"/>
<path d="M84.6 76.5h.2v.1h-.2z" fill-rule="evenodd"/>
<path d="M125.7 60.5h.1v.1h-.1z" fill-rule="evenodd"/>
<path d="M125.7 68.5h.1v.1h-.1z" fill-rule="evenodd"/>
<path d="M125.7 76.5h.1v.1h-.1z" fill-rule="evenodd"/>
<path d="M166.7 60.5h.2v.1h-.2z" fill-rule="evenodd"/>
<path d="M166.7 68.5h.2v.1h-.2z" fill-rule="evenodd"/>
<path d="M166.7 76.5h.2v.1h-.2z" fill-rule="evenodd"/>
<path d="M43.6 84.5h.1v.2h-.1z" fill-rule="evenodd"/>
<path d="M43.6 92.6h.1v.1h-.1z" fill-rule="evenodd"/>
<path d="M43.6 92.6h.1v.1h-.1z" fill-rule="evenodd"/>
<path d="M43.7 92.6h.2v.1h-.2z" fill-rule="evenodd"/>
<path d="M84.6 84.5h.2v.2h-.2z" fill-rule="evenodd"/>
<path d="M84.6 92.6h.2v.1h-.2z" fill-rule="evenodd"/>
<path d="M125.7 84.5h.1v.2h-.1z" fill-rule="evenodd"/>
<path d="M125.7 92.6h.1v.1h-.1z" fill-rule="evenodd"/>
<path d="M166.7 84.5h.2v.2h-.2z" fill-rule="evenodd"/>
<path d="M166.7 92.6h.2v.1h-.2z" fill-rule="evenodd"/>
<path d="M43.6 103.1h.1v.2h-.1z" fill-rule="evenodd"/>
<path d="M43.6 103.1h.1v.2h-.1z" fill-rule="evenodd"/>
<path d="M43.6 111.1h.1v.2h-.1z" fill-rule="evenodd"/>
<path d="M43.6 119.1h.1v.2h-.1z" fill-rule="evenodd"/>
<path d="M43.7 103.1h.2v.2h-.2z" fill-rule="evenodd"/>
<path d="M84.6 111.1h.2v.2h-.2z" fill-rule="evenodd"/>
<path d="M84.6 119.1h.2v.2h-.2z" fill-rule="evenodd"/>
<path d="M125.7 111.1h.1v.2h-.1z" fill-rule="evenodd"/>
<path d="M125.7 119.1h.1v.2h-.1z" fill-rule="evenodd"/>
<path d="M166.7 103.1h.2v.2h-.2z" fill-rule="evenodd"/>
<path d="M166.7 103.1h.2v.2h-.2z" fill-rule="evenodd"/>
<path d="M166.7 111.1h.2v.2h-.2z" fill-rule="evenodd"/>
<path d="M166.7 119.1h.2v.2h-.2z" fill-rule="evenodd"/>
<path d="M43.6 127.7h.1v.2h-.1z" fill-rule="evenodd"/>
<path d="M43.6 135.7h.1v.2h-.1z" fill-rule="evenodd"/>
<path d="M84.6 127.7h.2v.2h-.2z" fill-rule="evenodd"/>
<path d="M84.6 135.7h.2v.2h-.2z" fill-rule="evenodd"/>
<path d="M125.7 127.7h.1v.2h-.1z" fill-rule="evenodd"/>
<path d="M125.7 135.7h.1v.2h-.1z" fill-rule="evenodd"/>
<path d="M166.7 127.7h.2v.2h-.2z" fill-rule="evenodd"/>
<path d="M166.7 135.7h.2v.2h-.2z" fill-rule="evenodd"/>
<path d="M43.6 143.7h.1v.2h-.1z" fill-rule="evenodd"/>
<path d="M43.6 151.7h.1v.2h-.1z" fill-rule="evenodd"/>
<path d="M43.6 159.7h.1v.2h-.1z" fill-rule="evenodd"/>
<path d="M43.6 159.7h.1v.2h-.1z" fill-rule="evenodd"/>
<path d="M43.7 159.7h.2v.2h-.2z" fill-rule="evenodd"/>
<path d="M84.6 143.7h.2v.2h-.2z" fill-rule="evenodd"/>
<path d="M84.6 151.7h.2v.2h-.2z" fill-rule="evenodd"/>
<path d="M84.6 159.7h.2v.2h-.2z" fill-rule="evenodd"/>
<path d="M125.7 143.7h.1v.2h-.1z" fill-rule="evenodd"/>
<path d="M125.7 151.7h.1v.2h-.1z" fill-rule="evenodd"/>
<path d="M125.7 159.7h.1v.2h-.1z" fill-rule="evenodd"/>
<path d="M166.7 143.7h.2v.2h-.2z" fill-rule="evenodd"/>
<path d="M166.7 151.7h.2v.2h-.2z" fill-rule="evenodd"/>
<path d="M166.7 159.7h.2v.2h-.2z" fill-rule="evenodd"/>
</g>
<g font-size="6.3">
<text x="63.5" y="14.8">LITE-ON</text>
<text x="96.7" y="14.8">TECHNOLOGY</text>
<text x="149.2" y="14.8">CORPORATION</text>
</g>
<text font-size="5" x="22.2" y="38.2">Bin Code List</text>
<g font-size="4.2">
<text x="76.6" y="23.6">Prop erty of L i te -O n O n l y</text>
<text x="54" y="49.9">Luminous Intensity</text>
<text x="98.5" y="49.9">Color : Red , Unit : mcd @20mA</text>
<text x="56" y="57.9">Bin Code</text>
<text x="101.1" y="57.9">Min.</text>
<text x="141.8" y="57.9">Max.</text>
<text x="61.7" y="66.4">R1</text>
<text x="100.5" y="66.4">112.0</text>
<text x="141.5" y="66.4">140.0</text>
<text x="61.7" y="74.4">R2</text>
<text x="100.5" y="74.4">140.0</text>
<text x="141.5" y="74.4">180.0</text>
<text x="61.9" y="82.5">S1</text>
<text x="100.5" y="82.5">180.0</text>
<text x="141.5" y="82.5">224.0</text>
<text x="61.9" y="90.5">S2</text>
<text x="100.5" y="90.5">224.0</text>
<text x="141.5" y="90.5">280.0</text>
<text x="69.9" y="98.1">Tolerance on each Intensity bin is +/-11%</text>
<text x="52.2" y="108.6">Luminous Intensity</text>
<text x="96.8" y="108.6">Color : Green , Unit : mcd @20mA</text>
<text x="56" y="116.6">Bin Code</text>
<text x="101.1" y="116.6">Min.</text>
<text x="141.8" y="116.6">Max.</text>
<text x="61.6" y="125.4">Q1</text>
<text x="101.5" y="125.4">71.0</text>
<text x="142.6" y="125.4">90.0</text>
<text x="61.6" y="133.7">Q2</text>
<text x="101.5" y="133.7">90.0</text>
<text x="141.5" y="133.7">112.0</text>
<text x="61.7" y="141.7">R1</text>
<text x="100.5" y="141.7">112.0</text>
<text x="141.5" y="141.7">140.0</text>
<text x="61.7" y="149.7">R2</text>
<text x="100.5" y="149.7">140.0</text>
<text x="141.5" y="149.7">180.0</text>
<text x="61.9" y="157.7">S1</text>
<text x="100.5" y="157.7">180.0</text>
<text x="141.5" y="157.7">224.0</text>
<text x="69.9" y="165.3">Tolerance on each Intensity bin is +/-11%</text>
<text x="13.8" y="278.7">Part</text>
<text x="24.8" y="278.7">No. : LTST-E682KRKGWT</text>
<text x="140.6" y="278.7">Page :</text>
<text x="159.5" y="278.7">4</text>
<text x="170" y="278.7">of</text>
<text x="182" y="278.7">11</text>
<text x="10.8" y="286.2">BNS-OD-C131/A4</text>
</g>
</svg>
